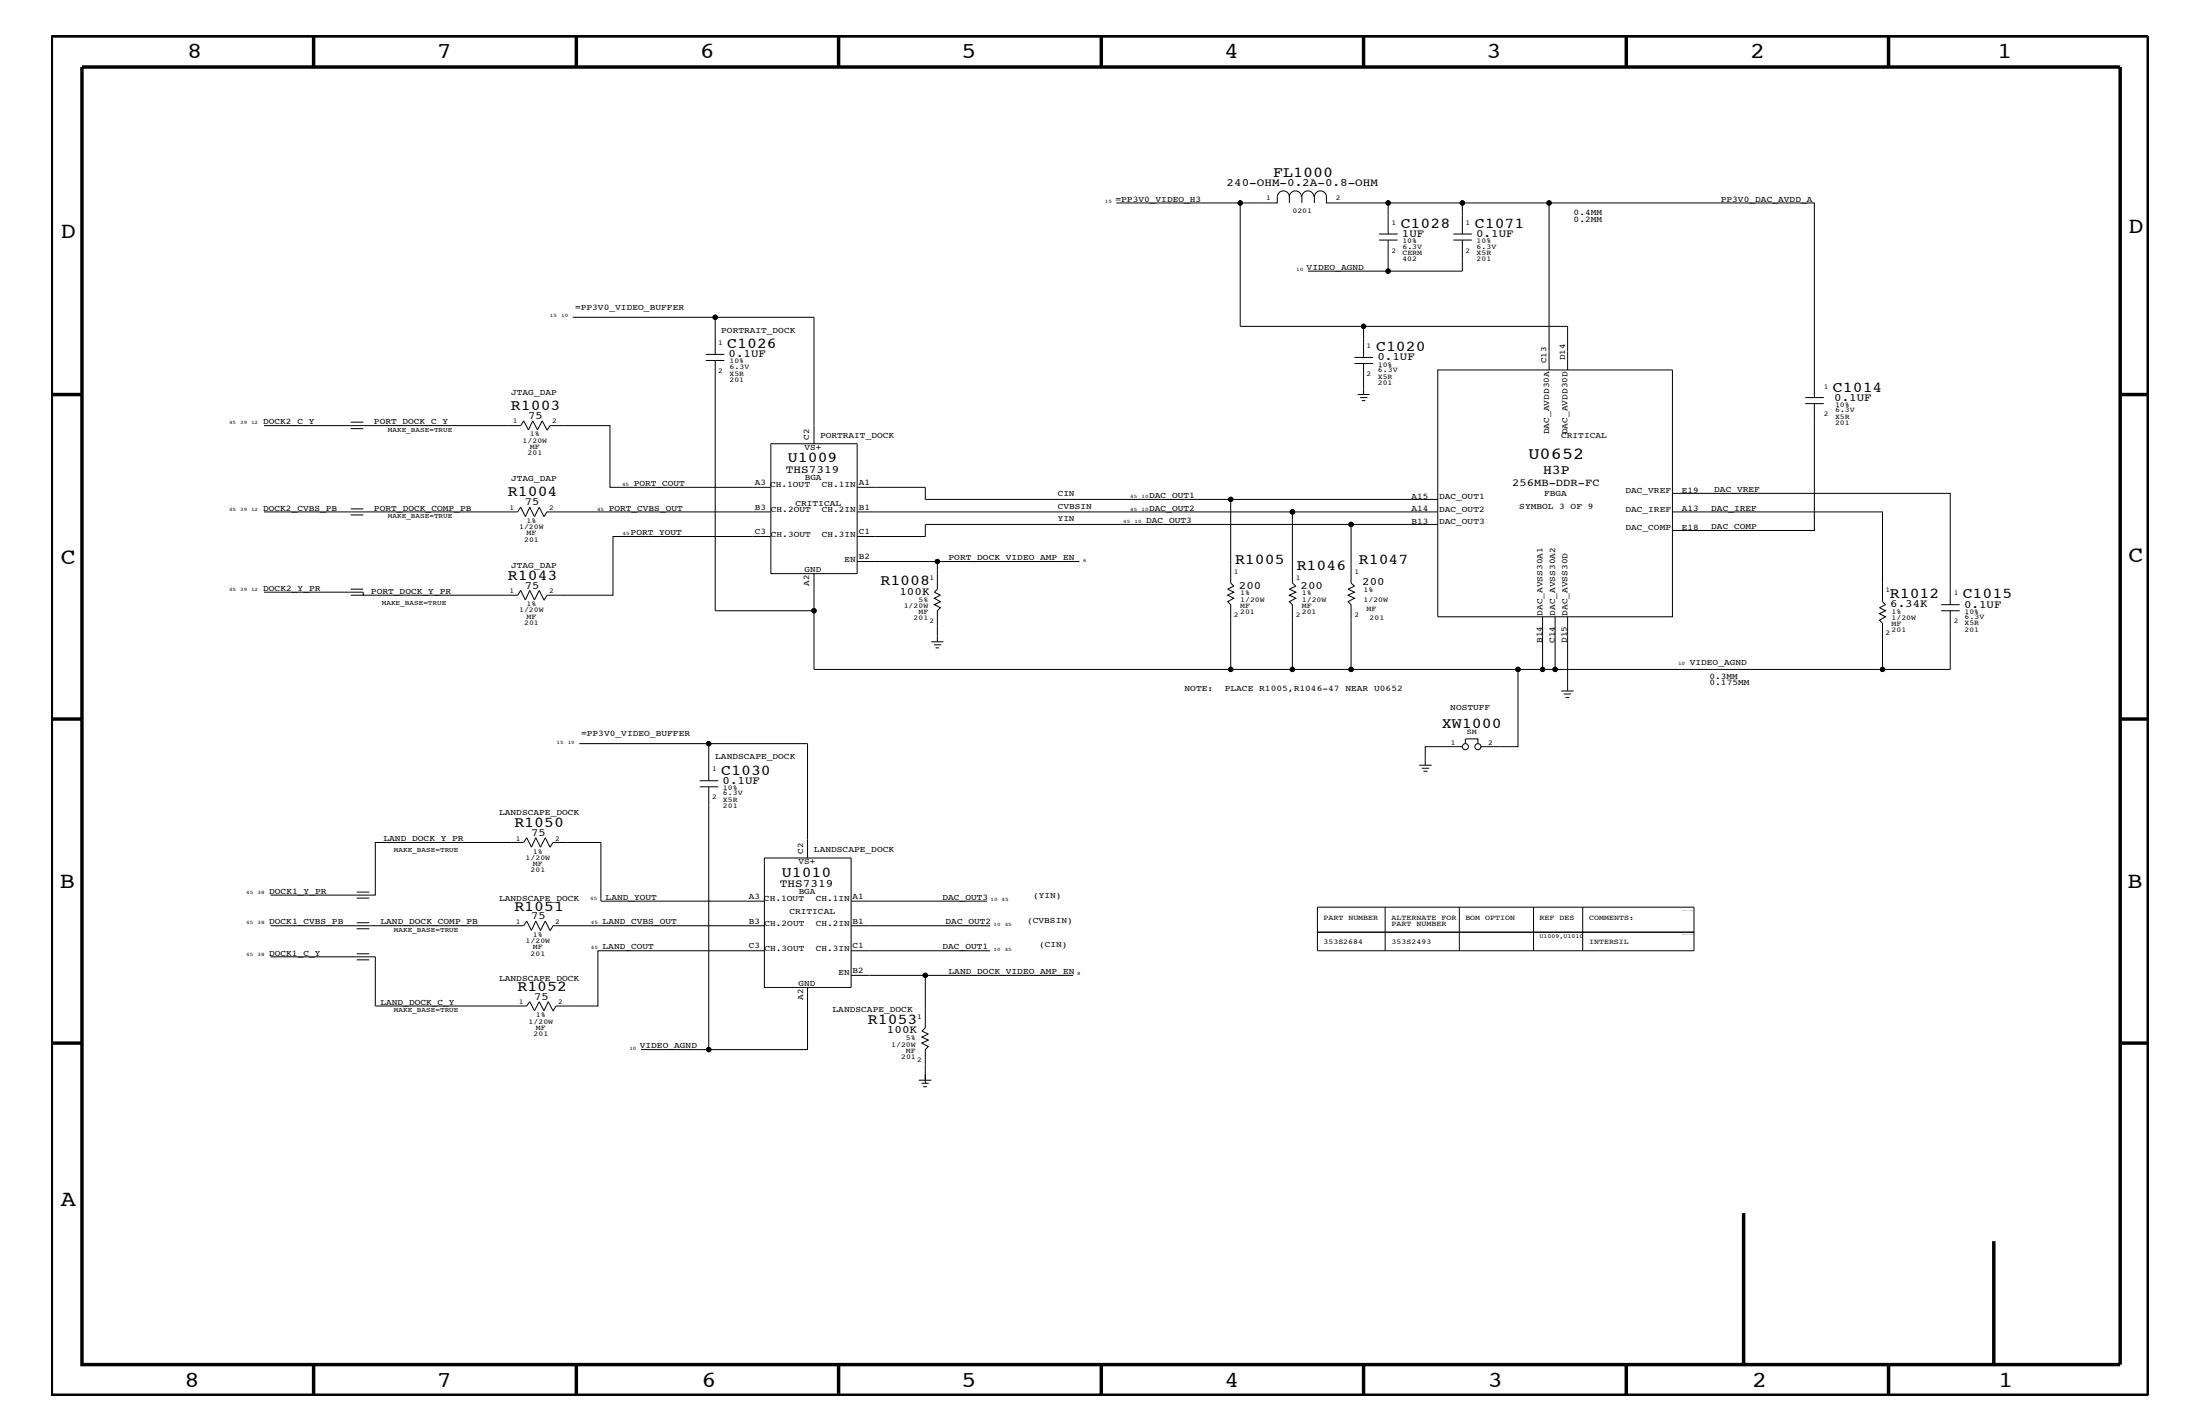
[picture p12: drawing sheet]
<svg xmlns="http://www.w3.org/2000/svg" width="432mm" height="279mm" viewBox="0 0 432 279" stroke-linecap="round" stroke-linejoin="round" font-family="sans-serif">
<g fill="none" stroke="#000" stroke-width=".2">
<path d="M243.4 39.8v24.2h64.3v8.6M253.1 38.6a1.19 1.19 0 0 0-1.2-1.1 1.19 1.19 0 0 0-1.2 1.1v1.2h-31.6M253.1 38.6v1.2M253.1 38.6a1.19 1.19 0 0 1 1.2-1.1 1.19 1.19 0 0 1 1.1 1.1M257.9 38.6a1.19 1.19 0 0 0-1.2-1.1 1.19 1.19 0 0 0-1.2 1.1v1.2M272.5 39.8h14.5v6.1M272.5 39.8h-12.2v-1.2a1.19 1.19 0 0 0-1.1-1.1 1.19 1.19 0 0 0-1.2 1.1v1.2M272.5 39.8v6.1M287 39.8h17v32.8M304 39.8h52.1v38.2M256.7 53.2h15.8M270.7 47.1h3.6"/>
<path d="M270.7 45.9h3.6M272.5 47.1v6.1h14.5v-6.1M285.2 45.9h3.7M285.2 47.1h3.7M112.4 62.3h28v7.2M138.5 70.7h3.7M138.5 69.5h3.7M140.4 62.3h19.4v24.8M140.4 70.7v49.1h19.4v-7.2M265.9 70.1h3.6M265.9 71.3h3.6M266.4 77.4h2.4"/>
<path d="M267 78h1.4M267.3 78.6h.7M267.6 64v6.1M267.6 71.3v6.1M282.2 72.6h46.1v48.4h-46.1zM354.3 79.2h3.7M354.3 78h3.7M356.1 79.2v24.9h-27.8M51.8 83.5h50.4l.6-.9 .9 1.8 .9-1.8 .9 1.8 .9-1.8 1 1.8M68.8 99.9h2.5M68.8 84.1h2.5M68.8 82.8h2.5"/>
<path d="M107.4 84.4l.5-.9h11.8v12.1h31.6M151.3 87.1h16.9v25.5h-16.9zM168.2 95.6h13.4v2.4h60M282.2 98h-40.6v16.4l.5 .6-1.1 .6 1.1 .6-1.1 .6 1.1 .6-1.1 .7 .6 .5v12.7h-81.8v-11.5M328.3 96.8h54.5v21.8M51.8 116.2h19.5v.6h30.3l.6-.9 .9 1.8 .9-1.8 .9 1.8 .9-1.8 1 1.8M51.8 100.4h49.8l.6-.9 .9 1.9 .9-1.9 .9 1.9 .9-1.9 1 1.9 .6-1h43.9M68.8 116.8h2.5M68.8 115.6h2.5M68.8 101h2.5M151.3 105.3h-31v11.5h-12.9l-.6 1M168.2 100.4h85.5"/>
<path d="M168.2 110.2h15.8M211.8 110.2h-27.8v5.4l-.6 .6 1.2 .6-1.2 .6 1.2 .7-1.2 .5 1.2 .6-.6 .6v6.1M265.2 102.9h-83.6v2.4h-13.4M282.2 100.4h-28.5v14l.6 .6-1.2 .6 1.2 .6-1.2 .6 1.2 .6-1.2 .7 .6 .5v12.7h-12.1M282.2 102.9h-17v11.5l.7 .6-1.3 .6 1.3 .6-1.3 .6 1.3 .6-1.3 .7 .6 .5v12.7h-11.5M328.3 100.4h41.2v17.7l.6 .5-1.2 .6 1.2 .6-1.2 .6 1.2 .6-1.2 .7 .6 .6v9h13.3v-11.5M381 119.8h3.6M381 118.6h3.6M182.8 125.9h2.4M183.3 126.5h1.4M183.6 127.1h.7M265.2 131.3h32.7v15.2h-7.2"/>
<path d="M302.8 121v10.3h-4.9M305.2 121v10.3h-2.4M305.2 131.3h64.3M306.4 135.6h2.5M306.9 136.2h1.5M307.3 136.8h.7M307.7 121v14.6M113.7 145.9h25.4v7.3M137.3 153.2h3.7M137.3 154.4h3.7M139.1 145.9h19.4v22.4M139.1 154.4v51.5h19.4v-12.2"/>
<path d="M278.6 150.1h2.4M279.1 150.7h1.4M279.4 151.3h.8M287 146.5h-7.3v3.6M287.6 145.9v-.9h2.5v.9M53.1 175.6h20.6v-10.3h29.1l.6-.9 .9 1.8 .9-1.8 .9 1.8 .9-1.8 .9 1.8 .6-.9h9.4v11.5h32.1M70 176.2h2.5M70 175h2.5M150 168.3h17v25.4h-17zM167 176.8h26.7M258.6 178h73.9v8.5h-73.9zM271.9 178v8.5"/>
<path d="M286.4 178v8.5M301 178v8.5M310.6 178v8.5M53.1 181.6h49.7l.6-.9 .9 1.9 .9-1.9 .9 1.9 .9-1.9 .9 1.9M53.1 187.7h20.6v9.7h29.7l.6-.9 .9 1.8 .9-1.8 1 1.8 .8-1.8 .9 1.8M70 182.2h2.5M70 181h2.5M70 188.3h2.5M70 187.1h2.5M150 186.5h-32.7v10.9h-8.2l-.6 1M150 181.6h-41.5l-.6 1.1M167 181.6h27.3"/>
<path d="M167 186.5h27.3M167 191.4h14.6M210.7 191.4h-29.1v10.3l-.7 .6 1.3 .6-1.3 .6 1.3 .6-1.3 .6 1.3 .6-.6 .6v6.6M258.6 182.9h73.9M125.8 205.9h13.3M180.3 211.9h2.5M180.8 212.5h1.5M181.2 213.2h.7"/>
<circle cx="243.4" cy="39.8" r=".42"/>
<circle cx="272.5" cy="39.8" r=".42"/>
<circle cx="287" cy="39.8" r=".42"/>
<circle cx="304" cy="39.8" r=".42"/>
<circle cx="272.5" cy="53.2" r=".42"/>
<circle cx="140.4" cy="62.3" r=".42"/>
<circle cx="267.6" cy="64" r=".42"/>
<circle cx="241.6" cy="98" r=".42"/>
<circle cx="159.8" cy="119.8" r=".42"/>
<circle cx="184" cy="110.2" r=".42"/>
<circle cx="253.7" cy="100.4" r=".42"/>
<circle cx="265.2" cy="102.9" r=".42"/>
<circle cx="241.6" cy="131.3" r=".42"/>
<circle cx="253.7" cy="131.3" r=".42"/>
<circle cx="265.2" cy="131.3" r=".42"/>
<circle cx="297.9" cy="131.3" r=".42"/>
<circle cx="302.8" cy="131.3" r=".42"/>
<circle cx="305.2" cy="131.3" r=".42"/>
<circle cx="369.5" cy="131.3" r=".42"/>
<circle cx="139.1" cy="145.9" r=".42"/>
<circle cx="287.6" cy="146.5" r=".59"/>
<circle cx="290.1" cy="146.5" r=".59"/>
<circle cx="181.6" cy="191.4" r=".42"/>
<circle cx="139.1" cy="205.9" r=".42"/>
</g>
<g fill="none" stroke="#000" stroke-width=".68" stroke-linecap="butt">
<path d="M10.1 7.1h411.5v266.7h-411.5zM16.1 13.2h400v254.5h-400zM61.6 7.1v6.1M113.1 7.1v6.1M164.6 7.1v6.1M216.2 7.1v6.1M267.6 7.1v6.1M319.2 7.1v6.1M370.7 7.1v6.1M10.1 77.4h6M416.1 77.4h5.5M10.1 141.1h6"/>
<path d="M416.1 141.1h5.5M10.1 204.7h6M416.1 204.7h5.5M342.2 238v29.7M391.3 243.5v24.2M61.6 267.7v6.1M113.1 267.7v6.1M164.6 267.7v6.1M216.2 268v5.8M267.6 267.7v6.1M319.2 267.7v6.1M370.7 267.7v6.1"/>
</g>
<g fill="#000">
<circle cx="243.4" cy="39.8" r=".42"/>
<circle cx="272.5" cy="39.8" r=".42"/>
<circle cx="287" cy="39.8" r=".42"/>
<circle cx="304" cy="39.8" r=".42"/>
<circle cx="272.5" cy="53.2" r=".42"/>
<circle cx="140.4" cy="62.3" r=".42"/>
<circle cx="267.6" cy="64" r=".42"/>
<circle cx="241.6" cy="98" r=".42"/>
<circle cx="159.8" cy="119.8" r=".42"/>
<circle cx="184" cy="110.2" r=".42"/>
<circle cx="253.7" cy="100.4" r=".42"/>
<circle cx="265.2" cy="102.9" r=".42"/>
<circle cx="241.6" cy="131.3" r=".42"/>
<circle cx="253.7" cy="131.3" r=".42"/>
<circle cx="265.2" cy="131.3" r=".42"/>
<circle cx="297.9" cy="131.3" r=".42"/>
<circle cx="302.8" cy="131.3" r=".42"/>
<circle cx="305.2" cy="131.3" r=".42"/>
<circle cx="369.5" cy="131.3" r=".42"/>
<circle cx="139.1" cy="145.9" r=".42"/>
<circle cx="181.6" cy="191.4" r=".42"/>
<circle cx="139.1" cy="205.9" r=".42"/>
</g>
<g font-size="4.5">
<text x="36.7" y="11.5">8</text>
<text x="85.8" y="11.5">7</text>
<text x="137.3" y="11.5">6</text>
<text x="188.7" y="11.5">5</text>
<text x="240.3" y="11.5">4</text>
<text x="291.8" y="11.5">3</text>
<text x="343.5" y="11.5">2</text>
<text x="392" y="11.5">1</text>
<text x="11.9" y="46.8">D</text>
<text x="417.7" y="45.7">D</text>
<text x="11.9" y="110.6">C</text>
<text x="417.7" y="110.3">C</text>
<text x="11.8" y="174.3">B</text>
<text x="417.6" y="174.2">B</text>
<text x="11.9" y="236.7">A</text>
<text x="36.2" y="272.1">8</text>
<text x="85.8" y="272.1">7</text>
<text x="137.7" y="272.1">6</text>
<text x="188.7" y="272.1">5</text>
<text x="240.4" y="272.1">4</text>
<text x="292" y="272.1">3</text>
<text x="343.9" y="272.1">2</text>
<text x="392.2" y="272.1">1</text>
</g>
<text font-size="3.3" x="300" y="90">U0652</text>
<g font-size="3">
<text x="249.9" y="34.8">FL1000</text>
<text x="274.9" y="44.6">C1028</text>
<text x="289.5" y="44.6">C1071</text>
<text x="142.7" y="68.4">C1026</text>
<text x="270.1" y="68.9">C1020</text>
<text x="359.7" y="76.8">C1014</text>
<text x="100.3" y="80.5">R1003</text>
<text x="154.6" y="90.7">U1009</text>
<text x="99.7" y="97.4">R1004</text>
<text x="99.7" y="113.7">R1043</text>
<text x="242.4" y="110.6">R1005</text>
<text x="254.5" y="111.9">R1046</text>
<text x="266.7" y="110.6">R1047</text>
<text x="172.8" y="114.8">R1008</text>
<text x="370.9" y="117.3">R1012</text>
<text x="385.2" y="117.4">C1015</text>
<text x="283" y="142.8">XW1000</text>
<text x="141.6" y="152">C1030</text>
<text x="101" y="162.2">R1050</text>
<text x="153.5" y="172">U1010</text>
<text x="101" y="178.7">R1051</text>
<text x="101.6" y="194.4">R1052</text>
<text x="170.3" y="200.9">R1053</text>
</g>
<text font-size="2.6" x="302.9" y="92.9">H3P</text>
<g font-size="2.2">
<text x="240.7" y="36.5">240-OHM-0.2A-0.8-OHM</text>
<text x="275.2" y="46.5">1UF</text>
<text x="289.7" y="46.5">0.1UF</text>
<text x="143" y="70.1">0.1UF</text>
<text x="270.3" y="70.7">0.1UF</text>
<text x="103.6" y="82.2">75</text>
<text x="360" y="78.6">0.1UF</text>
<text x="154.3" y="92.8">THS7319</text>
<text x="103" y="99.1">75</text>
<text x="103" y="115.5">75</text>
<text x="176.5" y="116.7">100K</text>
<text x="243.2" y="115.5">200</text>
<text x="255.3" y="115.5">200</text>
<text x="267.4" y="114.8">200</text>
<text x="371" y="119.1">6.34K</text>
<text x="385.5" y="119.2">0.1UF</text>
<text x="141.8" y="153.8">0.1UF</text>
<text x="104.2" y="163.9">75</text>
<text x="153.1" y="174">THS7319</text>
<text x="104.2" y="180.4">75</text>
<text x="104.8" y="196.1">75</text>
<text x="174.1" y="202.7">100K</text>
</g>
<text font-size="2.1" x="296.8" y="95.4">256MB-DDR-FC</text>
<g font-size="1.7">
<text x="218.9" y="39.6">=PP3V0_VIDEO_H3</text>
<text x="337.7" y="39.6">PP3V0_DAC_AVDD_A</text>
<text x="308.9" y="42.3">0.4MM</text>
<text x="308.9" y="43.5">0.2MM</text>
<text x="256.5" y="52.9">VIDEO_AGND</text>
<text x="112.9" y="60.8">=PP3V0_VIDEO_BUFFER</text>
<text x="141.6" y="65.3">PORTRAIT_DOCK</text>
<text x="303.5" y="71.3" transform="rotate(-90 303.5 71.3)">C13</text>
<text x="307.2" y="70.7" transform="rotate(-90 307.2 70.7)">D14</text>
<text x="100.3" y="77.4">JTAG_DAP</text>
<text x="51.6" y="83.3">DOCK2_C_Y</text>
<text x="73.4" y="83.3">PORT_DOCK_C_Y</text>
<text x="157.9" y="88.3">VS+</text>
<text x="158.8" y="86.3" transform="rotate(-90 158.8 86.3)">C2</text>
<text x="161" y="85.9">PORTRAIT_DOCK</text>
<text x="304" y="85.2" transform="rotate(-90 304 85.2)">DAC_AVDD30A</text>
<text x="306.4" y="85.9">CRITICAL</text>
<text x="307.7" y="85.2" transform="rotate(-90 307.7 85.2)">DAC_AVDD30D</text>
<text x="100.3" y="94.3">JTAG_DAP</text>
<text x="124.4" y="95.4">PORT_COUT</text>
<text x="148.2" y="95.1">A3</text>
<text x="151.1" y="95.6">CH.1OUT</text>
<text x="157.9" y="94.2">BGA</text>
<text x="161.3" y="95.6">CH.1IN</text>
<text x="168.6" y="95.1">A1</text>
<text x="51.6" y="100.2">DOCK2_CVBS_PB</text>
<text x="73.4" y="100.2">PORT_DOCK_COMP_PB</text>
<text x="119.5" y="100.2">PORT_CVBS_OUT</text>
<text x="148.2" y="100">B3</text>
<text x="151.3" y="100.4">CH.2OUT</text>
<text x="156.1" y="99.3">CRITICAL</text>
<text x="161.3" y="100.4">CH.2IN</text>
<text x="168.6" y="100">B1</text>
<text x="207.6" y="97.4">CIN</text>
<text x="207.6" y="99.9">CVBSIN</text>
<text x="225.6" y="100.2">DAC_OUT2</text>
<text x="225.6" y="97.7">DAC_OUT1</text>
<text x="277" y="97.9">A15</text>
<text x="277" y="100.4">A14</text>
<text x="282.4" y="98">DAC_OUT1</text>
<text x="282.4" y="100.4">DAC_OUT2</text>
<text x="298.2" y="99.9">SYMBOL 3 OF 9</text>
<text x="303.1" y="97.4">FBGA</text>
<text x="319" y="96.8">DAC_VREF</text>
<text x="319" y="100.4">DAC_IREF</text>
<text x="330.1" y="100.4">A13</text>
<text x="330.1" y="96.7">E19</text>
<text x="335.9" y="100.2">DAC_IREF</text>
<text x="336.5" y="96.5">DAC_VREF</text>
<text x="123.8" y="105">PORT_YOUT</text>
<text x="148.2" y="104.8">C3</text>
<text x="151.3" y="105.3">CH.3OUT</text>
<text x="161.3" y="105.3">CH.3IN</text>
<text x="168.6" y="104.8">C1</text>
<text x="207.6" y="102.2">YIN</text>
<text x="225" y="102.6">DAC_OUT3</text>
<text x="277" y="102.7">B13</text>
<text x="282.4" y="102.9">DAC_OUT3</text>
<text x="319" y="104.1">DAC_COMP</text>
<text x="330.1" y="104">E18</text>
<text x="335.9" y="103.8">DAC_COMP</text>
<text x="100.3" y="111.4">JTAG_DAP</text>
<text x="157.9" y="112.2">GND</text>
<text x="165.8" y="110.2">EN</text>
<text x="168.6" y="109.7">B2</text>
<text x="186.2" y="109.9">PORT_DOCK_VIDEO_AMP_EN</text>
<text x="51.6" y="115.9">DOCK2_Y_PR</text>
<text x="72.8" y="116.5">PORT_DOCK_Y_PR</text>
<text x="158.8" y="114.9" transform="rotate(-90 158.8 114.9)">A2</text>
<text x="302.8" y="120.8" transform="rotate(-90 302.8 120.8)">DAC_AVSS30A1</text>
<text x="305.2" y="120.8" transform="rotate(-90 305.2 120.8)">DAC_AVSS30A2</text>
<text x="307.7" y="120.8" transform="rotate(-90 307.7 120.8)">DAC_AVSS30D</text>
<text x="302.7" y="126.2" transform="rotate(-90 302.7 126.2)">B14</text>
<text x="305.1" y="126.2" transform="rotate(-90 305.1 126.2)">C14</text>
<text x="307.5" y="126.2" transform="rotate(-90 307.5 126.2)">D15</text>
<text x="331.6" y="130.5">VIDEO_AGND</text>
<text x="232.5" y="135.6">NOTE:</text>
<text x="240.4" y="135.6">PLACE R1005,R1046-47 NEAR U0652</text>
<text x="335.5" y="134.4">0.175MM</text>
<text x="335.5" y="133.2">0.3MM</text>
<text x="284.6" y="139.2">NOSTUFF</text>
<text x="114" y="144.5">=PP3V0_VIDEO_BUFFER</text>
<text x="140.4" y="149">LANDSCAPE_DOCK</text>
<text x="98" y="159.9">LANDSCAPE_DOCK</text>
<text x="75.3" y="165">LAND_DOCK_Y_PR</text>
<text x="157.6" y="167.5" transform="rotate(-90 157.6 167.5)">C2</text>
<text x="159.8" y="167.1">LANDSCAPE_DOCK</text>
<text x="156.7" y="169.5">VS+</text>
<text x="52.8" y="175.4">DOCK1_Y_PR</text>
<text x="98" y="176.8">LANDSCAPE_DOCK</text>
<text x="118.9" y="176.6">LAND_YOUT</text>
<text x="147" y="176.4">A3 CH.1OUT</text>
<text x="154.9" y="179.3">CRITICAL</text>
<text x="156.8" y="175.4">BGA</text>
<text x="160.1" y="176.8">CH.1IN</text>
<text x="167.3" y="176.4">A1</text>
<text x="185" y="176.6">DAC_OUT3</text>
<text x="202.8" y="176.2">(YIN)</text>
<text x="52.8" y="181.4">DOCK1_CVBS_PB</text>
<text x="74.7" y="181.4">LAND_DOCK_COMP_PB</text>
<text x="118.3" y="181.4">LAND_CVBS_OUT</text>
<text x="147" y="181.2">B3</text>
<text x="150" y="181.6">CH.2OUT</text>
<text x="160.1" y="181.6">CH.2IN</text>
<text x="167.3" y="181.2">B1</text>
<text x="185.6" y="181.4">DAC_OUT2</text>
<text x="201.6" y="181">(CVBSIN)</text>
<text x="204" y="185.9">(CIN)</text>
<text x="52.8" y="187.5">DOCK1_C_Y</text>
<text x="118.3" y="186.3">LAND_COUT</text>
<text x="147" y="186">C3</text>
<text x="150" y="186.5">CH.3OUT</text>
<text x="160.1" y="186.5">CH.3IN</text>
<text x="164.6" y="191.4">EN</text>
<text x="167.3" y="186">C1</text>
<text x="167.3" y="190.9">B2</text>
<text x="185" y="186.3">DAC_OUT1</text>
<text x="186.2" y="191.1">LAND_DOCK_VIDEO_AMP_EN</text>
<text x="74.7" y="197.2">LAND_DOCK_C_Y</text>
<text x="98" y="192.6">LANDSCAPE_DOCK</text>
<text x="156.7" y="193.4">GND</text>
<text x="157.6" y="196.1" transform="rotate(-90 157.6 196.1)">A2</text>
<text x="163.4" y="198.7">LANDSCAPE_DOCK</text>
<text x="125.6" y="205.7">VIDEO_AGND</text>
</g>
<g font-size="1.4">
<text x="248.5" y="39.2">1</text>
<text x="253.7" y="41.8">0201</text>
<text x="262.2" y="39.2">2</text>
<text x="273.1" y="44.1">1</text>
<text x="275.3" y="47.7">10%</text>
<text x="287.6" y="44.1">1</text>
<text x="289.8" y="47.7">10%</text>
<text x="273.1" y="49.6">2</text>
<text x="275.3" y="51.3">402</text>
<text x="275.3" y="48.8">6.3V</text>
<text x="275.3" y="50">CERM</text>
<text x="287.6" y="49.6">2</text>
<text x="289.8" y="50">X5R</text>
<text x="289.8" y="51.3">201</text>
<text x="289.8" y="48.8">6.3V</text>
<text x="141" y="67.7">1</text>
<text x="143.2" y="71.3">10%</text>
<text x="268.2" y="68.4">1</text>
<text x="270.4" y="72">10%</text>
<text x="141" y="73.2">2</text>
<text x="143.2" y="74.9">201</text>
<text x="143.2" y="73.7">X5R</text>
<text x="143.2" y="72.4">6.3V</text>
<text x="268.2" y="73.8">2</text>
<text x="270.4" y="73">6.3V</text>
<text x="270.4" y="74.3">X5R</text>
<text x="270.4" y="75.5">201</text>
<text x="358" y="76.2">1</text>
<text x="100.7" y="83.1">1</text>
<text x="108.4" y="83.1">2</text>
<text x="358" y="81.6">2</text>
<text x="360.2" y="83.3">201</text>
<text x="360.2" y="79.9">10%</text>
<text x="360.2" y="82.2">X5R</text>
<text x="360.2" y="80.9">6.3V</text>
<text x="76.1" y="84.7">MAKE_BASE=TRUE</text>
<text x="102.6" y="86.9">1/20W</text>
<text x="103.5" y="89.3">201</text>
<text x="104" y="88.1">MF</text>
<text x="104" y="85.6">1%</text>
<text x="76.1" y="101.6">MAKE_BASE=TRUE</text>
<text x="100" y="100.1">1</text>
<text x="107.8" y="100.1">2</text>
<text x="101.9" y="103.8">1/20W</text>
<text x="102.9" y="106.3">201</text>
<text x="103.3" y="105">MF</text>
<text x="103.3" y="102.6">1%</text>
<text x="182.5" y="113.7">1</text>
<text x="242.1" y="112.5">1</text>
<text x="254.3" y="113.7">1</text>
<text x="265.9" y="112.5">1</text>
<text x="74.9" y="118.6">MAKE_BASE=TRUE</text>
<text x="100" y="116.4">1</text>
<text x="103.3" y="119">1%</text>
<text x="107.8" y="116.4">2</text>
<text x="177.4" y="119.2">1/20W</text>
<text x="180.3" y="118.1">5%</text>
<text x="243.4" y="119.2">MF</text>
<text x="243.4" y="116.8">1%</text>
<text x="243.4" y="118.1">1/20W</text>
<text x="255.5" y="118.1">1/20W</text>
<text x="255.5" y="116.8">1%</text>
<text x="255.5" y="119.2">MF</text>
<text x="267.6" y="118.1">1/20W</text>
<text x="267.6" y="116.2">1%</text>
<text x="268.2" y="119.8">MF</text>
<text x="370.1" y="116.2">1</text>
<text x="383.5" y="116.8">1</text>
<text x="101.9" y="120.2">1/20W</text>
<text x="102.9" y="122.6">201</text>
<text x="103.3" y="121.4">MF</text>
<text x="179.3" y="121.7">201</text>
<text x="180.3" y="120.4">MF</text>
<text x="182.5" y="122.3">2</text>
<text x="242.1" y="121">2</text>
<text x="243.4" y="120.4">201</text>
<text x="254.3" y="121">2</text>
<text x="255.5" y="120.4">201</text>
<text x="265.9" y="121">2</text>
<text x="268.8" y="121.7">201</text>
<text x="370.1" y="124.7">2</text>
<text x="371.3" y="121.7">1/20W</text>
<text x="371.3" y="122.9">MF</text>
<text x="371.3" y="120.4">1%</text>
<text x="371.3" y="124.1">201</text>
<text x="383.5" y="122.3">2</text>
<text x="385.6" y="122.7">X5R</text>
<text x="385.6" y="120.4">10%</text>
<text x="385.6" y="124">201</text>
<text x="385.6" y="121.5">6.3V</text>
<text x="284.8" y="146.2">1</text>
<text x="287.9" y="144">SM</text>
<text x="292.1" y="146.2">2</text>
<text x="139.8" y="151.3">1</text>
<text x="141.9" y="155">10%</text>
<text x="139.8" y="156.8">2</text>
<text x="141.9" y="158.5">201</text>
<text x="141.9" y="157.3">X5R</text>
<text x="141.9" y="156.1">6.3V</text>
<text x="77.3" y="167.1">MAKE_BASE=TRUE</text>
<text x="101.3" y="165">1</text>
<text x="104.6" y="167.5">1%</text>
<text x="109" y="165">2</text>
<text x="103.2" y="168.7">1/20W</text>
<text x="104.1" y="171.1">201</text>
<text x="104.6" y="169.9">MF</text>
<text x="77.3" y="182.9">MAKE_BASE=TRUE</text>
<text x="101.3" y="181.3">1</text>
<text x="103.2" y="185">1/20W</text>
<text x="104.6" y="183.8">1%</text>
<text x="109" y="181.3">2</text>
<text x="259.8" y="180.5">PART NUMBER</text>
<text x="259.8" y="185.3">353S2684</text>
<text x="273.1" y="181.6">PART NUMBER</text>
<text x="273.1" y="180.5">ALTERNATE FOR</text>
<text x="273.1" y="185.3">353S2493</text>
<text x="287.6" y="180.5">BOM OPTION</text>
<text x="302.2" y="180.5">REF DES</text>
<text x="311.9" y="180.5">COMMENTS:</text>
<text x="311.9" y="185.3">INTERSIL</text>
<text x="104.1" y="187.5">201</text>
<text x="104.6" y="186.3">MF</text>
<text x="101.9" y="197">1</text>
<text x="109.6" y="197">2</text>
<text x="77.3" y="198.7">MAKE_BASE=TRUE</text>
<text x="103.8" y="200.9">1/20W</text>
<text x="104.7" y="203.2">201</text>
<text x="105.2" y="199.6">1%</text>
<text x="105.2" y="202">MF</text>
<text x="180" y="199.8">1</text>
<text x="174.9" y="205.3">1/20W</text>
<text x="176.9" y="207.7">201</text>
<text x="177.8" y="206.5">MF</text>
<text x="177.8" y="204.1">5%</text>
<text x="180" y="208.3">2</text>
</g>
<text font-size="1.2" x="302.2" y="184.1">U1009,U1010</text>
<g font-size="1">
<text x="216.8" y="39.8">15</text>
<text x="254.4" y="53.2">10</text>
<text x="107.9" y="62.3">15</text>
<text x="110.2" y="62.3">10</text>
<text x="45" y="83.3">45</text>
<text x="47.2" y="83.3">39 12</text>
<text x="122.1" y="95.4">45</text>
<text x="45" y="100.2">45</text>
<text x="47.2" y="100.2">39 12</text>
<text x="117.2" y="100.2">45</text>
<text x="221.8" y="97.7">45</text>
<text x="221.8" y="100.2">45</text>
<text x="224" y="97.7">10</text>
<text x="224" y="100.2">10</text>
<text x="122.2" y="105">45</text>
<text x="220.5" y="102.6">45</text>
<text x="222.7" y="102.6">10</text>
<text x="212.6" y="110.2">6</text>
<text x="45" y="115.9">45</text>
<text x="47.2" y="115.9">39 12</text>
<text x="329.4" y="130.5">10</text>
<text x="109.2" y="145.9">15</text>
<text x="111.4" y="145.9">10</text>
<text x="48.3" y="175.4">45</text>
<text x="50.5" y="175.4">38</text>
<text x="115.8" y="176.6">45</text>
<text x="194.4" y="176.8">10</text>
<text x="196.6" y="176.8">45</text>
<text x="48.3" y="181.4">45</text>
<text x="50.5" y="181.4">38</text>
<text x="116" y="181.4">45</text>
<text x="195" y="181.6">10</text>
<text x="197.2" y="181.6">45</text>
<text x="48.3" y="187.5">45</text>
<text x="50.5" y="187.5">38</text>
<text x="116" y="186.3">45</text>
<text x="195" y="186.5">10</text>
<text x="197.2" y="186.5">45</text>
<text x="211.4" y="191.4">8</text>
<text x="123.5" y="205.9">10</text>
</g>
</svg>
